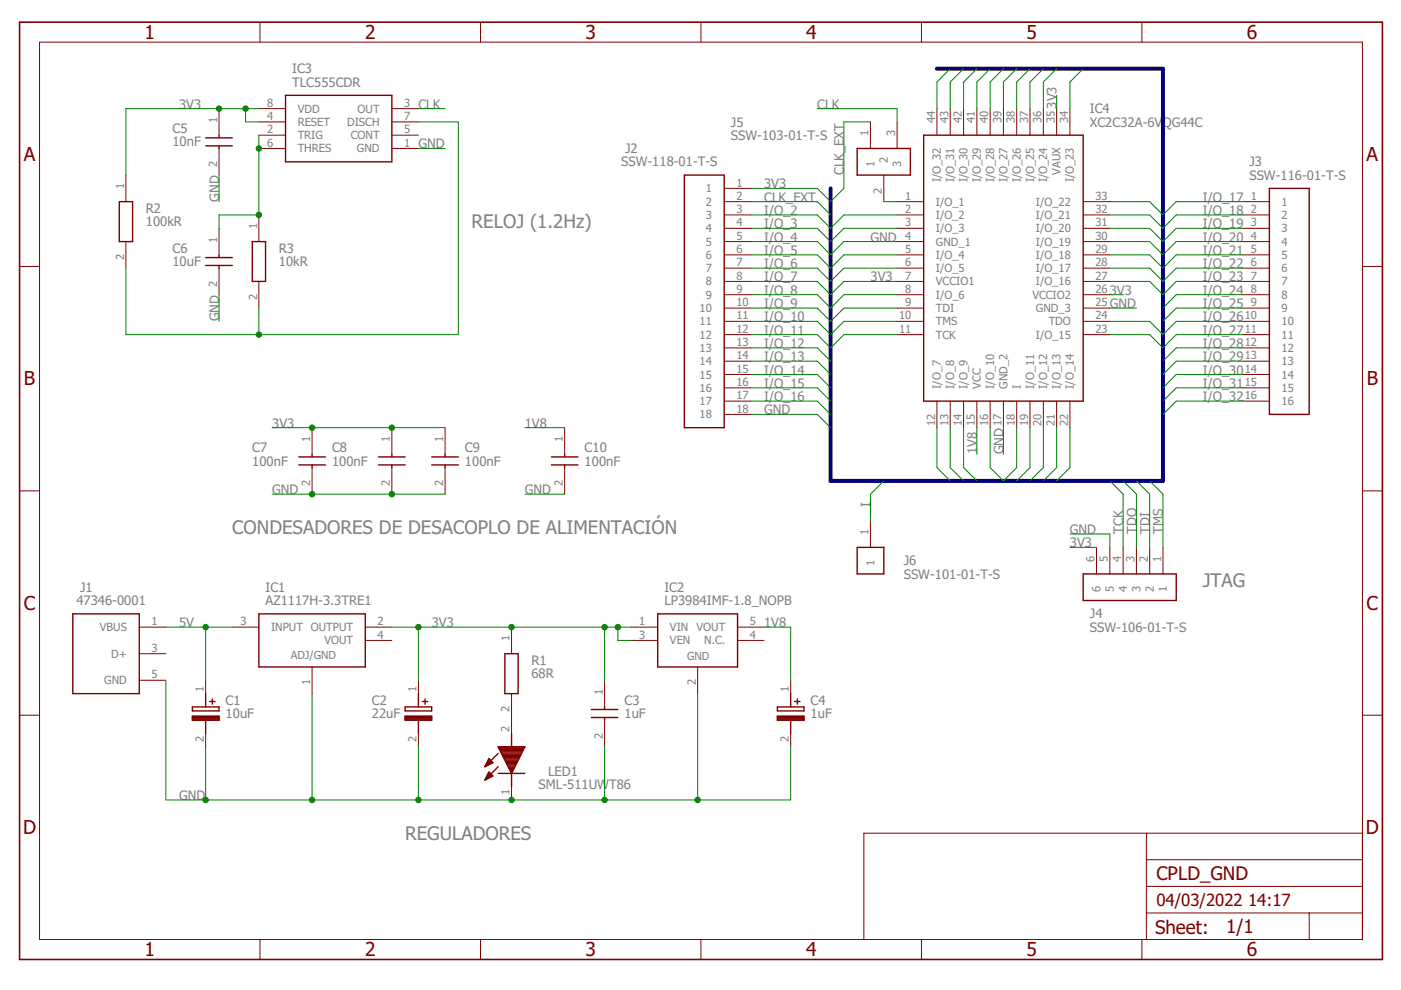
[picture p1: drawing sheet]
<svg xmlns="http://www.w3.org/2000/svg" width="297mm" height="210mm" viewBox="0 0 297 210" stroke-linecap="round" stroke-linejoin="round" font-family="sans-serif">
<g fill="none" stroke="#800000" stroke-width=".3">
<path d="M43.6 29.2h5.7M43.6 30.9h5.7M46.4 28.7v.5M46.4 30.9v.6M60.5 20.2h22.6v14.1h-22.6zM145.1 37.1h8.4v53.6h-8.4zM181.7 31.5h11.3v5.6h-11.3zM195.8 28.7h33.9v56.3h-33.9zM269.1 39.9h8.5v48h-8.5zM25.3 42.8h2.8v8.4h-2.8zM43.6 54.6h5.7M43.6 56.3h5.7"/>
<path d="M46.4 54v.6M46.4 56.3v.6M53.5 51.2h2.8v8.5h-2.8zM63.4 96.9h5.6M63.4 98.6h5.6M66.2 96.3v.6M66.2 98.6v.5M80.3 96.9h5.6M80.3 98.6h5.6M83.1 96.3v.6M83.1 98.6v.5M91.5 96.9h5.7"/>
<path d="M91.5 98.6h5.7M94.4 96.3v.6M94.4 98.6v.5M116.9 96.9h5.6M116.9 98.6h5.6M119.7 96.3v.6M119.7 98.6v.5M181.7 116.1h5.7v5.6h-5.7zM15.4 130.2h14.1v16.9h-14.1zM54.9 130.2h22.5v11.2h-22.5zM107 138.6h2.9v8.5h-2.9zM139.4 130.2h17v11.2h-17z"/>
<path d="M229.7 121.7h19.7v5.6h-19.7zM40.8 152.1h5.6M40.8 149.9h5.6v.8h-5.6zM40.8 151.8h5.6v.9h-5.6zM40.8 152.7h5.6M40.8 152.4h5.6M40.8 151.9h5.6M43.6 147.1v2.8M43.6 152.7v2.8M44.4 148.7h1.2M45 148.2v1.1M85.9 152.1h5.6"/>
<path d="M85.9 149.9h5.6v.8h-5.6zM85.9 151.8h5.6v.9h-5.6zM85.9 152.7h5.6M85.9 152.4h5.6M85.9 151.9h5.6M88.7 147.1v2.8M88.7 152.7v2.8M89.6 148.7h1.1M90.1 148.2v1.1M105.6 159.7l-2.8 2.9M105.6 158.3h5.7l-2.8 5.7zM105.7 158.4h5.5"/>
<path d="M105.8 158.7h5.3M105.9 158.9h5.1M106 159.2h4.8M106.2 159.4h4.5M106.3 159.7h4.3M106.4 159.9h4.1M108.5 155.5v2.8M125.4 150.4h5.6M125.4 152.1h5.6M128.2 149.9v.5M128.2 152.1v.6M164.8 152.1h5.7"/>
<path d="M164.8 149.9h5.7v.8h-5.7zM164.8 151.8h5.7v.9h-5.7zM164.8 152.7h5.7M164.8 152.4h5.7M164.8 151.9h5.7M167.6 147.1v2.8M167.6 152.7v2.8M168.5 148.7h1.1M169.1 148.2v1.1M102.9 162.4h.2M102.9 165.2h.4M103 162.2h.6"/>
<path d="M103 164.9h.7M103.1 161.9h1M103.2 164.7h1M103.3 161.6h1.2M103.3 164.4h1.1M103.4 161.4h.8M103.4 164.2h.7M103.5 161.2h.4M103.5 163.9h.4M103.6 160.9h.1M103.7 163.7l.8 .8-1.7 .9zM103.7 160.9l.8 .8-1.7 .9z"/>
<path d="M105.6 164h5.7M105.6 162.6l-2.8 2.8M106.6 160.2h3.8M106.7 160.4h3.5M106.8 160.7h3.3M106.9 160.9h3.1M107 161.2h2.9M107.2 161.4h2.5M107.3 161.6h2.3M107.4 161.9h2.1M107.5 162.2h1.8M107.7 162.4h1.5"/>
<path d="M107.8 162.7h1.3M107.9 162.9h1.1M108 163.2h.9M108.2 163.4h.5M108.3 163.7h.3M108.4 163.9h.1M108.5 164v2.8"/>
</g>
<g fill="none" stroke="#800000" stroke-width=".21">
<path d="M8.4 8.9h280.5v190.3h-280.5zM55.1 4.7v4.2M101.9 4.7v4.2M148.6 4.7v4.2M195.4 4.7v4.2M242.1 4.7v4.2M26.7 37.1v5.7M46.4 23v5.7M46.4 31.5v5.6M54.9 31.5h5.6M54.9 28.7h5.6M54.9 23h5.6"/>
<path d="M54.9 25.8h5.6M83.1 31.5h5.6M83.1 28.7h5.6M83.1 23h5.6M83.1 25.8h5.6M153.5 39.9h5.7M184.6 25.8v5.7M187.4 37.1v5.7M190.2 25.8v5.7M198.6 23v5.7M201.5 23v5.7M204.3 23v5.7"/>
<path d="M207.1 23v5.7M209.9 23v5.7M212.7 23v5.7M215.6 23v5.7M218.4 23v5.7M221.2 23v5.7M224 23v5.7M226.8 23v5.7M4.1 56.5h4.3M26.7 51.2v5.7M46.4 48.4v5.6M46.4 56.9v5.6"/>
<path d="M54.9 45.6v5.6M54.9 59.7v5.6M153.5 42.8h5.7M153.5 45.6h5.7M153.5 48.4h5.7M153.5 51.2h5.7M153.5 54h5.7M153.5 56.9h5.7M153.5 59.7h5.7M190.2 42.8h5.6M190.2 45.6h5.6M190.2 48.4h5.6"/>
<path d="M190.2 51.2h5.6M190.2 54h5.6M190.2 56.9h5.6M190.2 59.7h5.6M229.7 42.8h5.6M229.7 45.6h5.6M229.7 48.4h5.6M229.7 51.2h5.6M229.7 54h5.6M229.7 56.9h5.6M229.7 59.7h5.6M263.5 42.8h5.6"/>
<path d="M263.5 45.6h5.6M263.5 48.4h5.6M263.5 51.2h5.6M263.5 54h5.6M263.5 56.9h5.6M263.5 59.7h5.6M288.9 56.5h4.2M153.5 62.5h5.7M153.5 65.3h5.7M153.5 68.1h5.7M153.5 71h5.7M153.5 73.8h5.7"/>
<path d="M153.5 76.6h5.7M153.5 79.4h5.7M190.2 62.5h5.6M190.2 65.3h5.6M190.2 68.1h5.6M190.2 71h5.6M229.7 62.5h5.6M229.7 65.3h5.6M229.7 68.1h5.6M229.7 71h5.6M263.5 62.5h5.6M263.5 65.3h5.6"/>
<path d="M263.5 68.1h5.6M263.5 71h5.6M263.5 73.8h5.6M263.5 76.6h5.6M263.5 79.4h5.6M66.2 90.7v5.6M66.2 99.1v5.7M83.1 90.7v5.6M83.1 99.1v5.7M94.4 90.7v5.6M94.4 99.1v5.7M119.7 90.7v5.6"/>
<path d="M119.7 99.1v5.7M153.5 82.2h5.7M153.5 85h5.7M153.5 87.9h5.7M198.6 85v5.7M201.5 85v5.7M204.3 85v5.7M207.1 85v5.7M209.9 85v5.7M212.7 85v5.7M215.6 85v5.7M218.4 85v5.7"/>
<path d="M221.2 85v5.7M224 85v5.7M226.8 85v5.7M263.5 82.2h5.6M263.5 85h5.6M4.1 104.1h4.3M184.6 110.4v5.7M232.5 116.1v5.6M235.3 116.1v5.6M238.1 116.1v5.6M240.9 116.1v5.6M243.8 116.1v5.6"/>
<path d="M246.6 116.1v5.6M288.9 104.1h4.2M29.5 133h5.7M29.5 138.6h5.7M49.3 133h5.6M77.4 133h5.7M77.4 135.8h5.7M108.5 133v5.6M133.8 133h5.6M133.8 135.8h5.6M156.4 133h5.6M156.4 135.8h5.6"/>
<path d="M4.1 151.6h4.3M29.5 144.2h5.7M43.6 144.2v2.9M43.6 155.5v2.8M66.2 141.4v5.7M88.7 144.2v2.9M88.7 155.5v2.8M108.5 147.1v8.4M128.2 144.2v5.7M128.2 152.7v5.6M147.9 141.4v5.7M167.6 144.2v2.9"/>
<path d="M167.6 155.5v2.8M288.9 151.6h4.2M108.5 166.8v2.8M243.1 176.7v22.5M288.9 176.7h-105.7v22.5M55.1 199.2v4.2M101.9 199.2v4.2M148.6 199.2v4.2M195.4 199.2v4.2M242.1 199.2v4.2M243.1 193.6h45.8M243.1 187.9h45.8"/>
<path d="M243.1 182.3h45.8M277.6 193.6v5.6"/>
</g>
<path d="M4.1 4.7h289v198.7h-289z" fill="none" stroke="#800000" stroke-width=".34"/>
<path d="M198.6 14.6h48v87.4h-70.5v-62.1" fill="none" stroke="#000080" stroke-width=".85"/>
<g fill="none" stroke="#008000" stroke-width=".21">
<path d="M201.5 14.6l-2.9 2.8v5.6M204.3 14.6l-2.8 2.8v5.6M207.1 14.6l-2.8 2.8v5.6M209.9 14.6l-2.8 2.8v5.6M212.7 14.6l-2.8 2.8v5.6M215.6 14.6l-2.9 2.8v5.6M218.4 14.6l-2.8 2.8v5.6M221.2 14.6l-2.8 2.8v5.6M224 14.6l-2.8 2.8v5.6M229.7 14.6l-2.9 2.8v5.6M46.4 37.1v5.7M52.1 23v2.8h2.8"/>
<path d="M54.9 28.7v16.9h-8.5v2.8M54.9 23h-28.2v14.1M88.7 31.5h5.7M88.7 23h5.7M88.7 25.8h8.5v45.2h-70.5v-14.1M173.3 23h16.9v2.8M184.6 25.8h-5.7v14.1l-2.8 2.9-2.8-2.9h-14.1M224 20.2v2.8M159.2 51.2h14.1l2.8 2.8 2.8-2.8h11.3M159.2 59.7h14.1l2.8 2.8 2.8-2.8h11.3M159.2 45.6h14.1l2.8 2.8 2.8-2.8h11.3M159.2 48.4h14.1l2.8 2.8 2.8-2.8h11.3"/>
<path d="M159.2 54h14.1l2.8 2.9 2.8-2.9h11.3M159.2 56.9h14.1l2.8 2.8 2.8-2.8h11.3M159.2 42.8h14.1l2.8 2.8M187.4 42.8h2.8M235.3 51.2h8.5l2.8 2.8 2.8-2.8h14.1M235.3 59.7h8.5l2.8 2.8 2.8-2.8h14.1M235.3 45.6h8.5l2.8 2.8 2.8-2.8h14.1M235.3 48.4h8.5l2.8 2.8 2.8-2.8h14.1M235.3 54h8.5l2.8 2.9 2.8-2.9h14.1M235.3 56.9h8.5l2.8 2.8 2.8-2.8h14.1M235.3 42.8h8.5l2.8 2.8 2.8-2.8h14.1M46.4 62.5v5.6"/>
<path d="M54.9 65.3v5.7M159.2 65.3h14.1l2.8 2.8 2.8-2.8h11.3M159.2 62.5h14.1l2.8 2.8 2.8-2.8h11.3M159.2 71h14.1l2.8 2.8 2.8-2.8h11.3M159.2 68.1h14.1l2.8 2.9 2.8-2.9h11.3M159.2 73.8h14.1l2.8 2.8M159.2 76.6h14.1l2.8 2.8M159.2 79.4h14.1l2.8 2.8M235.3 65.3h5.6M235.3 62.5h2.8M235.3 71h8.5l2.8 2.8 2.8-2.8h14.1M235.3 68.1h8.5l2.8 2.9 2.8-2.9h14.1"/>
<path d="M263.5 65.3h-14.1l-2.8 2.8M263.5 62.5h-14.1l-2.8 2.8M263.5 73.8h-14.1l-2.8 2.8M263.5 76.6h-14.1l-2.8 2.8M263.5 79.4h-14.1l-2.8 2.8M57.7 90.7h36.7M111.3 90.7h8.4M159.2 87.9h14.1l2.8 2.8M159.2 85h14.1l2.8 2.9M159.2 82.2h14.1l2.8 2.8M198.6 90.7v8.4l2.9 2.9M201.5 90.7v8.4l2.8 2.9"/>
<path d="M204.3 90.7v8.4l2.8 2.9M207.1 90.7v5.6M209.9 90.7v8.4l2.8 2.9 2.9-2.9v-8.4M212.7 90.7v5.6M218.4 90.7v8.4l-2.8 2.9M221.2 90.7v8.4l-2.8 2.9M224 90.7v8.4l-2.8 2.9M226.8 90.7v8.4l-2.8 2.9M263.5 85h-14.1l-2.8 2.9M263.5 82.2h-14.1l-2.8 2.8M57.7 104.8h36.7M111.3 104.8h8.4"/>
<path d="M187.4 102l-2.8 2.8v5.6M226.8 113.2h8.5v2.9M226.8 116.1h5.7M235.3 102l2.8 2.8v11.3M238.1 102l2.8 2.8v11.3M240.9 102l2.9 2.8v11.3M243.8 102l2.8 2.8v11.3M35.2 133h14.1M43.6 133v11.2M83.1 133h50.7M88.7 133v11.2M128.2 133v11.2"/>
<path d="M131 133v2.8h2.8M162 133h5.6v11.2M35.2 144.2v25.4h132.4v-11.3M43.6 158.3v11.3M66.2 147.1v22.5M88.7 158.3v11.3M128.2 158.3v11.3M147.9 147.1v22.5"/>
</g>
<g fill="#008000" stroke="#008000" stroke-width=".21">
<circle cx="128.2" cy="169.6" r=".57"/>
<circle cx="147.9" cy="169.6" r=".57"/>
<circle cx="43.6" cy="169.6" r=".57"/>
<circle cx="88.7" cy="169.6" r=".57"/>
<circle cx="66.2" cy="169.6" r=".57"/>
<circle cx="108.5" cy="169.6" r=".57"/>
<circle cx="66.2" cy="104.8" r=".57"/>
<circle cx="83.1" cy="104.8" r=".57"/>
<circle cx="43.6" cy="133" r=".57"/>
<circle cx="128.2" cy="133" r=".57"/>
<circle cx="131" cy="133" r=".57"/>
<circle cx="88.7" cy="133" r=".57"/>
<circle cx="108.5" cy="133" r=".57"/>
<circle cx="52.1" cy="23" r=".57"/>
<circle cx="46.4" cy="23" r=".57"/>
<circle cx="66.2" cy="90.7" r=".57"/>
<circle cx="83.1" cy="90.7" r=".57"/>
<circle cx="54.9" cy="31.5" r=".57"/>
<circle cx="54.9" cy="45.6" r=".57"/>
<circle cx="54.9" cy="71" r=".57"/>
</g>
<g font-size="4.1" fill="#800000">
<text x="30.6" y="8.3">1</text>
<text x="77.4" y="8.3">2</text>
<text x="124.1" y="8.3">3</text>
<text x="170.9" y="8.3">4</text>
<text x="217.6" y="8.3">5</text>
<text x="264.4" y="8.3">6</text>
<text x="5" y="34.2">A</text>
<text x="289.7" y="34.2">A</text>
<text x="5.1" y="81.7">B</text>
<text x="289.8" y="81.7">B</text>
<text x="5" y="129.3">C</text>
<text x="289.7" y="129.3">C</text>
<text x="4.9" y="176.9">D</text>
<text x="289.6" y="176.9">D</text>
<text x="30.6" y="202.8">1</text>
<text x="77.4" y="202.8">2</text>
<text x="124.1" y="202.8">3</text>
<text x="170.9" y="202.8">4</text>
<text x="217.6" y="202.8">5</text>
<text x="264.4" y="202.8">6</text>
</g>
<g font-size="4" fill="#808080">
<text x="100" y="48.4">RELOJ (1.2Hz)</text>
<text x="49.3" y="113.2">CONDESADORES DE DESACOPLO DE ALIMENTACIÓN</text>
<text x="255" y="124.5">JTAG</text>
<text x="85.9" y="178.1">REGULADORES</text>
</g>
<g font-size="4" fill="#800000">
<text x="245.2" y="186.5">CPLD_GND</text>
<text x="244.9" y="197.9">Sheet:</text>
<text x="260" y="197.8">1/1</text>
</g>
<g font-size="3.6" fill="#800000">
<text x="245.2" y="192.2">04/03/2022</text>
<text x="264.6" y="192.2">14:17</text>
</g>
<g font-size="2.8" fill="#808080">
<text x="61.9" y="15.5">IC3</text>
<text x="38" y="23">3V3</text>
<text x="61.9" y="18.4">TLC555CDR</text>
<text x="88.7" y="23">CLK</text>
<text x="173.3" y="23">CLK</text>
<text x="224" y="23" transform="rotate(-90 224 23)">3V3</text>
<text x="36.6" y="28.2">C5</text>
<text x="155" y="29.7">SSW-103-01-T-S</text>
<text x="155" y="26.8">J5</text>
<text x="231.1" y="26.8">XC2C32A-6VQG44C</text>
<text x="231.1" y="24">IC4</text>
<text x="36.6" y="31">10nF</text>
<text x="88.7" y="31.5">GND</text>
<text x="131.7" y="35.3">SSW-118-01-T-S</text>
<text x="132.5" y="32.5">J2</text>
<text x="264.9" y="35.3">J3</text>
<text x="162" y="39.9">3V3</text>
<text x="178.9" y="37.1" transform="rotate(-90 178.9 37.1)">CLK_EXT</text>
<text x="264.9" y="38.1">SSW-116-01-T-S</text>
<text x="30.9" y="48">100kR</text>
<text x="30.9" y="45.1">R2</text>
<text x="46.4" y="42.8" transform="rotate(-90 46.4 42.8)">GND</text>
<text x="162" y="45.6">I/O_2</text>
<text x="162" y="42.8">CLK_EXT</text>
<text x="255" y="42.8">I/O_17</text>
<text x="255" y="45.6">I/O_18</text>
<text x="36.6" y="53.6">C6</text>
<text x="59.1" y="53.6">R3</text>
<text x="162" y="48.4">I/O_3</text>
<text x="162" y="51.2">I/O_4</text>
<text x="184.6" y="51.2">GND</text>
<text x="255" y="48.4">I/O_19</text>
<text x="255" y="51.2">I/O_20</text>
<text x="36.6" y="56.4">10uF</text>
<text x="59.1" y="56.4">10kR</text>
<text x="162" y="59.7">I/O_7</text>
<text x="162" y="54">I/O_5</text>
<text x="162" y="56.9">I/O_6</text>
<text x="184.6" y="59.7">3V3</text>
<text x="255" y="54">I/O_21</text>
<text x="255" y="56.9">I/O_22</text>
<text x="255" y="59.7">I/O_23</text>
<text x="162" y="62.5">I/O_8</text>
<text x="162" y="65.3">I/O_9</text>
<text x="235.3" y="65.3">GND</text>
<text x="235.3" y="62.5">3V3</text>
<text x="255" y="65.3">I/O_25</text>
<text x="255" y="62.5">I/O_24</text>
<text x="46.4" y="68.1" transform="rotate(-90 46.4 68.1)">GND</text>
<text x="162" y="68.1">I/O_10</text>
<text x="162" y="70.9">I/O_11</text>
<text x="255" y="70.9">I/O_27</text>
<text x="255" y="68.1">I/O_26</text>
<text x="162" y="73.8">I/O_12</text>
<text x="162" y="76.6">I/O_13</text>
<text x="255" y="76.6">I/O_29</text>
<text x="255" y="73.8">I/O_28</text>
<text x="162" y="79.4">I/O_14</text>
<text x="162" y="82.2">I/O_15</text>
<text x="255" y="82.2">I/O_31</text>
<text x="255" y="79.4">I/O_30</text>
<text x="162" y="87.9">GND</text>
<text x="162" y="85">I/O_16</text>
<text x="255" y="85">I/O_32</text>
<text x="53.5" y="95.9">C7</text>
<text x="57.7" y="90.7">3V3</text>
<text x="70.4" y="95.9">C8</text>
<text x="98.6" y="95.9">C9</text>
<text x="111.3" y="90.7">1V8</text>
<text x="124" y="95.9">C10</text>
<text x="53.5" y="98.7">100nF</text>
<text x="70.4" y="98.7">100nF</text>
<text x="98.6" y="98.7">100nF</text>
<text x="124" y="98.7">100nF</text>
<text x="207.1" y="96.3" transform="rotate(-90 207.1 96.3)">1V8</text>
<text x="212.7" y="96.3" transform="rotate(-90 212.7 96.3)">GND</text>
<text x="57.7" y="104.8">GND</text>
<text x="111.3" y="104.8">GND</text>
<text x="184.6" y="107.6" transform="rotate(-90 184.6 107.6)">I</text>
<text x="226.8" y="113.2">GND</text>
<text x="238.1" y="113.2" transform="rotate(-90 238.1 113.2)">TCK</text>
<text x="240.9" y="113.2" transform="rotate(-90 240.9 113.2)">TDO</text>
<text x="243.8" y="113.2" transform="rotate(-90 243.8 113.2)">TDI</text>
<text x="246.6" y="113.2" transform="rotate(-90 246.6 113.2)">TMS</text>
<text x="191.6" y="119.8">J6</text>
<text x="226.8" y="116">3V3</text>
<text x="17" y="125.5">J1</text>
<text x="56.3" y="125.5">IC1</text>
<text x="140.9" y="125.5">IC2</text>
<text x="191.6" y="122.7">SSW-101-01-T-S</text>
<text x="16.2" y="128.3">47346-0001</text>
<text x="56.3" y="128.3">AZ1117H-3.3TRE1</text>
<text x="140.9" y="128.3">LP3984IMF-1.8_NOPB</text>
<text x="231.1" y="131.1">J4</text>
<text x="38" y="133">5V</text>
<text x="91.5" y="133">3V3</text>
<text x="162" y="133">1V8</text>
<text x="231.1" y="133.9">SSW-106-01-T-S</text>
<text x="112.7" y="143.8">68R</text>
<text x="112.7" y="141">R1</text>
<text x="47.8" y="149.4">C1</text>
<text x="78.8" y="149.4">C2</text>
<text x="132.4" y="149.4">C3</text>
<text x="171.9" y="149.4">C4</text>
<text x="47.8" y="152.3">10uF</text>
<text x="78.8" y="152.3">22uF</text>
<text x="132.4" y="152.3">1uF</text>
<text x="171.9" y="152.3">1uF</text>
<text x="114.2" y="167.3">SML-511UWT86</text>
<text x="116.2" y="164.5">LED1</text>
<text x="38" y="169.6">GND</text>
</g>
<g font-size="2.4" fill="#808080">
<text x="56.6" y="22.6">8</text>
<text x="63.1" y="23.9">VDD</text>
<text x="75.8" y="23.9">OUT</text>
<text x="85.7" y="22.6">3</text>
<text x="46" y="26.1" transform="rotate(-90 46 26.1)">1</text>
<text x="56.6" y="28.3">2</text>
<text x="56.6" y="25.5">4</text>
<text x="63.1" y="29.5">TRIG</text>
<text x="63.1" y="26.7">RESET</text>
<text x="73.6" y="26.7">DISCH</text>
<text x="74.4" y="29.5">CONT</text>
<text x="85.7" y="25.5">7</text>
<text x="85.7" y="28.3">5</text>
<text x="184.2" y="28.9" transform="rotate(-90 184.2 28.9)">1</text>
<text x="189.8" y="28.9" transform="rotate(-90 189.8 28.9)">3</text>
<text x="198.3" y="26.1" transform="rotate(-90 198.3 26.1)">44</text>
<text x="201.1" y="26.1" transform="rotate(-90 201.1 26.1)">43</text>
<text x="203.9" y="26.1" transform="rotate(-90 203.9 26.1)">42</text>
<text x="206.7" y="26.1" transform="rotate(-90 206.7 26.1)">41</text>
<text x="209.5" y="26.1" transform="rotate(-90 209.5 26.1)">40</text>
<text x="212.4" y="26.1" transform="rotate(-90 212.4 26.1)">39</text>
<text x="215.2" y="26.1" transform="rotate(-90 215.2 26.1)">38</text>
<text x="218" y="26.1" transform="rotate(-90 218 26.1)">37</text>
<text x="220.8" y="26.1" transform="rotate(-90 220.8 26.1)">36</text>
<text x="223.6" y="26.1" transform="rotate(-90 223.6 26.1)">35</text>
<text x="226.4" y="26.1" transform="rotate(-90 226.4 26.1)">34</text>
<text x="46" y="35.4" transform="rotate(-90 46 35.4)">2</text>
<text x="56.6" y="31.1">6</text>
<text x="63.1" y="32.3">THRES</text>
<text x="75.7" y="32.3">GND</text>
<text x="85.7" y="31.1">1</text>
<text x="185.4" y="35.4" transform="rotate(-90 185.4 35.4)">1</text>
<text x="188.2" y="34.5" transform="rotate(-90 188.2 34.5)">2</text>
<text x="191" y="35.4" transform="rotate(-90 191 35.4)">3</text>
<text x="26.3" y="40.2" transform="rotate(-90 26.3 40.2)">1</text>
<text x="149.6" y="40.8">1</text>
<text x="156.1" y="39.5">1</text>
<text x="187" y="41" transform="rotate(-90 187 41)">2</text>
<text x="199.5" y="38.7" transform="rotate(-90 199.5 38.7)">I/O_32</text>
<text x="202.3" y="38.7" transform="rotate(-90 202.3 38.7)">I/O_31</text>
<text x="205.1" y="38.7" transform="rotate(-90 205.1 38.7)">I/O_30</text>
<text x="208" y="38.7" transform="rotate(-90 208 38.7)">I/O_29</text>
<text x="210.8" y="38.7" transform="rotate(-90 210.8 38.7)">I/O_28</text>
<text x="213.6" y="38.7" transform="rotate(-90 213.6 38.7)">I/O_27</text>
<text x="216.4" y="38.7" transform="rotate(-90 216.4 38.7)">I/O_26</text>
<text x="219.2" y="38.7" transform="rotate(-90 219.2 38.7)">I/O_25</text>
<text x="222.1" y="38.7" transform="rotate(-90 222.1 38.7)">I/O_24</text>
<text x="224.9" y="37.1" transform="rotate(-90 224.9 37.1)">VAUX</text>
<text x="227.7" y="38.7" transform="rotate(-90 227.7 38.7)">I/O_23</text>
<text x="149.6" y="43.6">2</text>
<text x="149.6" y="46.4">3</text>
<text x="156.1" y="42.4">2</text>
<text x="156.1" y="45.2">3</text>
<text x="191.9" y="42.4">1</text>
<text x="191.9" y="45.2">2</text>
<text x="198.4" y="43.6">I/O_1</text>
<text x="198.4" y="46.4">I/O_2</text>
<text x="219.6" y="43.6">I/O_22</text>
<text x="219.6" y="46.4">I/O_21</text>
<text x="232.3" y="42.4">33</text>
<text x="232.3" y="45.2">32</text>
<text x="265.2" y="42.4">1</text>
<text x="265.2" y="45.2">2</text>
<text x="271.7" y="43.6">1</text>
<text x="271.7" y="46.4">2</text>
<text x="46" y="51.4" transform="rotate(-90 46 51.4)">1</text>
<text x="54.5" y="48.6" transform="rotate(-90 54.5 48.6)">1</text>
<text x="149.6" y="49.2">4</text>
<text x="149.6" y="52.1">5</text>
<text x="156.1" y="48">4</text>
<text x="156.1" y="50.8">5</text>
<text x="156.1" y="53.6">6</text>
<text x="191.9" y="48">3</text>
<text x="191.9" y="50.8">4</text>
<text x="191.9" y="53.6">5</text>
<text x="198.4" y="49.2">I/O_3</text>
<text x="198.4" y="52.1">GND_1</text>
<text x="219.6" y="49.2">I/O_20</text>
<text x="219.6" y="52.1">I/O_19</text>
<text x="232.3" y="48">31</text>
<text x="232.3" y="50.8">30</text>
<text x="232.3" y="53.6">29</text>
<text x="265.2" y="48">3</text>
<text x="265.2" y="50.8">4</text>
<text x="265.2" y="53.6">5</text>
<text x="271.7" y="49.2">3</text>
<text x="271.7" y="52.1">4</text>
<text x="26.3" y="55.1" transform="rotate(-90 26.3 55.1)">2</text>
<text x="149.6" y="54.9">6</text>
<text x="149.6" y="57.7">7</text>
<text x="156.1" y="56.5">7</text>
<text x="156.1" y="59.3">8</text>
<text x="191.9" y="56.5">6</text>
<text x="191.9" y="59.3">7</text>
<text x="198.4" y="54.9">I/O_4</text>
<text x="198.4" y="57.7">I/O_5</text>
<text x="219.6" y="54.9">I/O_18</text>
<text x="219.6" y="57.7">I/O_17</text>
<text x="232.3" y="56.5">28</text>
<text x="232.3" y="59.3">27</text>
<text x="265.2" y="56.5">6</text>
<text x="265.2" y="59.3">7</text>
<text x="271.7" y="54.9">5</text>
<text x="271.7" y="57.7">6</text>
<text x="46" y="60.8" transform="rotate(-90 46 60.8)">2</text>
<text x="54.5" y="63.6" transform="rotate(-90 54.5 63.6)">2</text>
<text x="149.6" y="60.5">8</text>
<text x="149.6" y="63.3">9</text>
<text x="156.1" y="62.1">9</text>
<text x="156.1" y="64.9">10</text>
<text x="191.9" y="62.1">8</text>
<text x="191.9" y="64.9">9</text>
<text x="198.4" y="60.5">VCCIO1</text>
<text x="198.4" y="63.3">I/O_6</text>
<text x="218.9" y="63.3">VCCIO2</text>
<text x="219.6" y="60.5">I/O_16</text>
<text x="232.3" y="62.1">26</text>
<text x="232.3" y="64.9">25</text>
<text x="265.2" y="62.1">8</text>
<text x="265.2" y="64.9">9</text>
<text x="271.7" y="60.5">7</text>
<text x="271.7" y="63.3">8</text>
<text x="148.3" y="66.2">10</text>
<text x="148.3" y="69">11</text>
<text x="148.3" y="71.8">12</text>
<text x="156.1" y="67.7">11</text>
<text x="156.1" y="70.6">12</text>
<text x="190.6" y="67.7">10</text>
<text x="190.6" y="70.6">11</text>
<text x="198.4" y="66.2">TDI</text>
<text x="198.4" y="69">TMS</text>
<text x="198.4" y="71.8">TCK</text>
<text x="219.6" y="66.2">GND_3</text>
<text x="219.6" y="71.8">I/O_15</text>
<text x="222.3" y="69">TDO</text>
<text x="232.3" y="67.7">24</text>
<text x="232.3" y="70.6">23</text>
<text x="263.9" y="67.7">10</text>
<text x="263.9" y="70.6">11</text>
<text x="271.7" y="66.2">9</text>
<text x="271.7" y="69">10</text>
<text x="271.7" y="71.8">11</text>
<text x="148.3" y="74.6">13</text>
<text x="148.3" y="77.4">14</text>
<text x="156.1" y="73.4">13</text>
<text x="156.1" y="76.2">14</text>
<text x="263.9" y="73.4">12</text>
<text x="263.9" y="76.2">13</text>
<text x="271.7" y="74.6">12</text>
<text x="271.7" y="77.4">13</text>
<text x="148.3" y="80.3">15</text>
<text x="148.3" y="83.1">16</text>
<text x="156.1" y="79">15</text>
<text x="156.1" y="81.8">16</text>
<text x="199.5" y="82.4" transform="rotate(-90 199.5 82.4)">I/O_7</text>
<text x="202.3" y="82.4" transform="rotate(-90 202.3 82.4)">I/O_8</text>
<text x="205.1" y="82.4" transform="rotate(-90 205.1 82.4)">I/O_9</text>
<text x="208" y="82.4" transform="rotate(-90 208 82.4)">VCC</text>
<text x="210.8" y="82.4" transform="rotate(-90 210.8 82.4)">I/O_10</text>
<text x="213.6" y="82.4" transform="rotate(-90 213.6 82.4)">GND_2</text>
<text x="216.4" y="82.4" transform="rotate(-90 216.4 82.4)">I</text>
<text x="219.2" y="82.4" transform="rotate(-90 219.2 82.4)">I/O_11</text>
<text x="222.1" y="82.4" transform="rotate(-90 222.1 82.4)">I/O_12</text>
<text x="224.9" y="82.4" transform="rotate(-90 224.9 82.4)">I/O_13</text>
<text x="227.7" y="82.4" transform="rotate(-90 227.7 82.4)">I/O_14</text>
<text x="263.9" y="79">14</text>
<text x="263.9" y="81.8">15</text>
<text x="271.7" y="80.3">14</text>
<text x="271.7" y="83.1">15</text>
<text x="148.3" y="85.9">17</text>
<text x="148.3" y="88.7">18</text>
<text x="156.1" y="84.6">17</text>
<text x="156.1" y="87.5">18</text>
<text x="263.9" y="84.6">16</text>
<text x="271.7" y="85.9">16</text>
<text x="65.8" y="93.7" transform="rotate(-90 65.8 93.7)">1</text>
<text x="82.7" y="93.7" transform="rotate(-90 82.7 93.7)">1</text>
<text x="94" y="93.7" transform="rotate(-90 94 93.7)">1</text>
<text x="119.3" y="93.7" transform="rotate(-90 119.3 93.7)">1</text>
<text x="198.3" y="90.3" transform="rotate(-90 198.3 90.3)">12</text>
<text x="201.1" y="90.3" transform="rotate(-90 201.1 90.3)">13</text>
<text x="203.9" y="90.3" transform="rotate(-90 203.9 90.3)">14</text>
<text x="206.7" y="90.3" transform="rotate(-90 206.7 90.3)">15</text>
<text x="209.5" y="90.3" transform="rotate(-90 209.5 90.3)">16</text>
<text x="212.4" y="90.3" transform="rotate(-90 212.4 90.3)">17</text>
<text x="215.2" y="90.3" transform="rotate(-90 215.2 90.3)">18</text>
<text x="218" y="90.3" transform="rotate(-90 218 90.3)">19</text>
<text x="220.8" y="90.3" transform="rotate(-90 220.8 90.3)">20</text>
<text x="223.6" y="90.3" transform="rotate(-90 223.6 90.3)">21</text>
<text x="226.4" y="90.3" transform="rotate(-90 226.4 90.3)">22</text>
<text x="65.8" y="103" transform="rotate(-90 65.8 103)">2</text>
<text x="82.7" y="103" transform="rotate(-90 82.7 103)">2</text>
<text x="94" y="103" transform="rotate(-90 94 103)">2</text>
<text x="119.3" y="103" transform="rotate(-90 119.3 103)">2</text>
<text x="184.2" y="113.5" transform="rotate(-90 184.2 113.5)">1</text>
<text x="185.4" y="120" transform="rotate(-90 185.4 120)">1</text>
<text x="232.1" y="119.1" transform="rotate(-90 232.1 119.1)">6</text>
<text x="234.9" y="119.1" transform="rotate(-90 234.9 119.1)">5</text>
<text x="237.7" y="119.1" transform="rotate(-90 237.7 119.1)">4</text>
<text x="240.5" y="119.1" transform="rotate(-90 240.5 119.1)">3</text>
<text x="243.4" y="119.1" transform="rotate(-90 243.4 119.1)">2</text>
<text x="246.2" y="119.1" transform="rotate(-90 246.2 119.1)">1</text>
<text x="233.3" y="125.6" transform="rotate(-90 233.3 125.6)">6</text>
<text x="236.1" y="125.6" transform="rotate(-90 236.1 125.6)">5</text>
<text x="239" y="125.6" transform="rotate(-90 239 125.6)">4</text>
<text x="241.8" y="125.6" transform="rotate(-90 241.8 125.6)">3</text>
<text x="244.6" y="125.6" transform="rotate(-90 244.6 125.6)">2</text>
<text x="247.4" y="125.6" transform="rotate(-90 247.4 125.6)">1</text>
<text x="21.2" y="133.8">VBUS</text>
<text x="32.1" y="132.6">1</text>
<text x="51" y="132.6">3</text>
<text x="57.5" y="133.8">INPUT</text>
<text x="65.9" y="133.8">OUTPUT</text>
<text x="68.8" y="136.6">VOUT</text>
<text x="80" y="132.6">2</text>
<text x="80" y="135.4">4</text>
<text x="108.1" y="136" transform="rotate(-90 108.1 136)">1</text>
<text x="135.6" y="132.6">1</text>
<text x="135.6" y="135.4">3</text>
<text x="142" y="133.8">VIN</text>
<text x="142" y="136.6">VEN</text>
<text x="147.7" y="133.8">VOUT</text>
<text x="149.3" y="136.6">N.C.</text>
<text x="159" y="135.4">4</text>
<text x="159" y="132.6">5</text>
<text x="23.6" y="139.4">D+</text>
<text x="32.1" y="138.2">3</text>
<text x="32.1" y="143.8">5</text>
<text x="22.1" y="145.1">GND</text>
<text x="43.2" y="146.7" transform="rotate(-90 43.2 146.7)">1</text>
<text x="65.8" y="145.3" transform="rotate(-90 65.8 145.3)">1</text>
<text x="88.3" y="146.7" transform="rotate(-90 88.3 146.7)">1</text>
<text x="127.8" y="147.3" transform="rotate(-90 127.8 147.3)">1</text>
<text x="147.5" y="145.3" transform="rotate(-90 147.5 145.3)">2</text>
<text x="167.3" y="146.7" transform="rotate(-90 167.3 146.7)">1</text>
<text x="108.1" y="155.1" transform="rotate(-90 108.1 155.1)">2</text>
<text x="108.1" y="151" transform="rotate(-90 108.1 151)">2</text>
<text x="43.2" y="157.2" transform="rotate(-90 43.2 157.2)">2</text>
<text x="88.3" y="157.2" transform="rotate(-90 88.3 157.2)">2</text>
<text x="127.8" y="156.6" transform="rotate(-90 127.8 156.6)">2</text>
<text x="167.3" y="157.2" transform="rotate(-90 167.3 157.2)">2</text>
<text x="108.1" y="168.5" transform="rotate(-90 108.1 168.5)">1</text>
</g>
<g font-size="2.3" fill="#808080">
<text x="61.7" y="139.7">ADJ/GND</text>
<text x="145.7" y="140">GND</text>
</g>
</svg>
